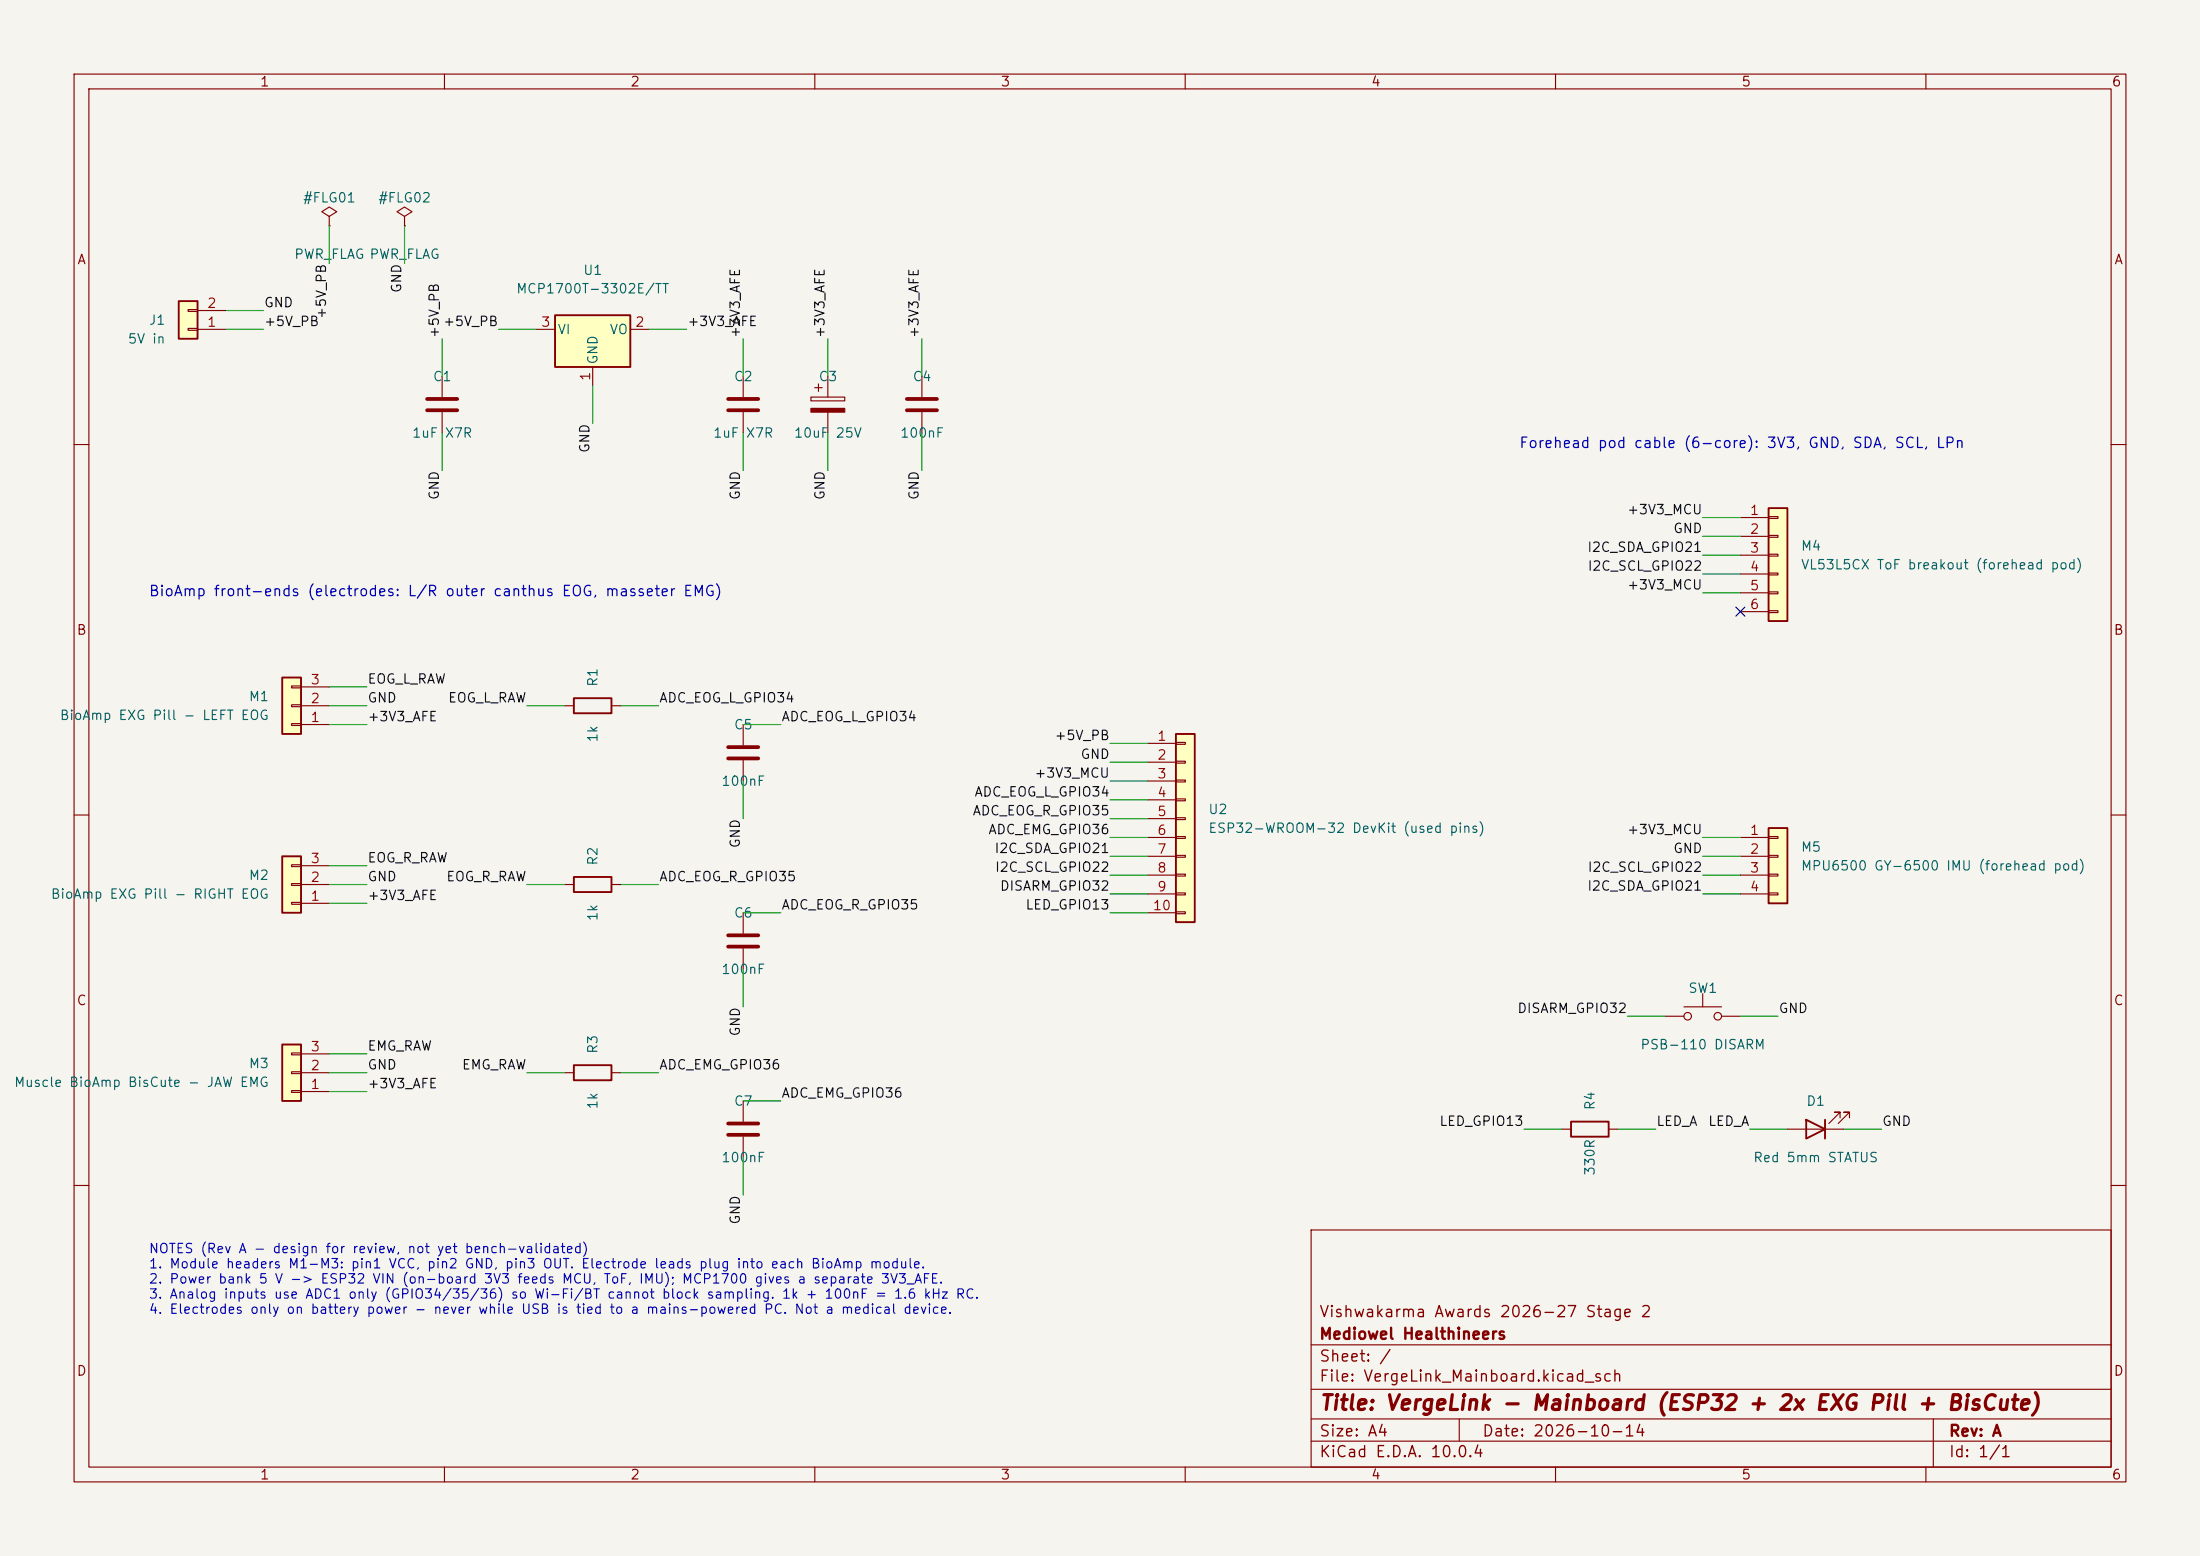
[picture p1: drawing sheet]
<svg xmlns="http://www.w3.org/2000/svg" width="297mm" height="210mm" viewBox="0 0 297 210" stroke-linecap="round" stroke-linejoin="round" font-family="sans-serif">
<path d="M0 0h297v210h-297z" fill="#f5f4ef" stroke="#f5f4ef" stroke-width=".14"/>
<g fill="none" stroke="#840000" stroke-width=".15">
<path d="M10 10h277v190h-277zM12 12h273v186h-273zM60 10v2M110 10v2M160 10v2M210 10v2M260 10v2M10 60h2M285 60h2M10 110h2M285 110h2M10 160h2"/>
<path d="M177 166h108v32h-108zM285 160h2M60 198v2M110 198v2M160 198v2M177 194.5h108M177 191.5h108M177 187.5h108M177 181.5h108M197 191.5v3M210 198v2M260 198v2"/>
<path d="M261 191.5v6.5"/>
</g>
<path d="M238.8 111.8h2.5v10.1h-2.5z" fill="#ffffc2"/>
<path d="M238.8 111.8h2.5v10.1h-2.5z" fill="none" stroke="#840000" stroke-width=".25"/>
<path d="M234.9 113h3.9M234.9 115.6h3.9M234.9 118.1h3.9M238.8 112.9h1.2v.3h-1.2zM238.8 115.4h1.2v.3h-1.2zM238.8 118h1.2v.2h-1.2zM234.9 120.7h3.9M238.8 120.5h1.2v.3h-1.2z" fill="none" stroke="#840000" stroke-width=".15"/>
<path d="M238.8 68.6h2.5v15.2h-2.5z" fill="#ffffc2"/>
<path d="M238.8 68.6h2.5v15.2h-2.5zM212.1 151.4h5.1v2h-5.1z" fill="none" stroke="#840000" stroke-width=".25"/>
<g fill="none" stroke="#840000" stroke-width=".15">
<path d="M234.9 69.9h3.9M234.9 72.4h3.9M234.9 74.9h3.9M234.9 77.5h3.9M238.8 69.7h1.2v.3h-1.2zM238.8 72.3h1.2v.2h-1.2zM238.8 74.8h1.2v.3h-1.2zM238.8 77.3h1.2v.3h-1.2zM238.8 79.9h1.2v.2h-1.2zM234.9 80h3.9M234.9 82.6h3.9M238.8 82.4h1.2v.3h-1.2z"/>
<path d="M224.8 137.2h2.5M227.3 135.9h5.1M229.9 134.1v1.8M232.4 137.2h2.5M210.8 152.4h1.3M217.2 152.4h1.2"/>
<circle cx="227.8" cy="137.2" r=".51"/>
<circle cx="231.9" cy="137.2" r=".51"/>
</g>
<path d="M38.1 91.4h2.5v7.7h-2.5z" fill="#ffffc2"/>
<path d="M38.1 91.4h2.5v7.7h-2.5z" fill="none" stroke="#840000" stroke-width=".25"/>
<path d="M39.4 97.7h1.2v.2h-1.2zM39.4 95.1h1.2v.3h-1.2zM39.4 92.6h1.2v.2h-1.2zM40.6 97.8h3.8M40.6 95.3h3.8M40.6 92.7h3.8" fill="none" stroke="#840000" stroke-width=".15"/>
<path d="M38.1 141h2.5v7.6h-2.5z" fill="#ffffc2"/>
<path d="M77.5 94.2h5v2.1h-5zM38.1 141h2.5v7.6h-2.5z" fill="none" stroke="#840000" stroke-width=".25"/>
<path d="M100.3 50.8v2.8M100.3 55.6v2.8M124.5 50.8v2.8M124.5 55.6v2.8M76.2 95.3h1.3M82.5 95.3h1.3M39.4 147.2h1.2v.2h-1.2zM39.4 144.7h1.2v.2h-1.2zM39.4 142.1h1.2v.3h-1.2zM40.6 147.3h3.8M40.6 144.8h3.8M40.6 142.2h3.8" fill="none" stroke="#840000" stroke-width=".15"/>
<path d="M98.3 53.8h4.1M98.3 55.4h4.1M122.4 53.8h4.1M122.4 55.4h4.1" fill="none" stroke="#840000" stroke-width=".51"/>
<path d="M74.9 42.5h10.2v7h-10.2z" fill="#ffffc2"/>
<path d="M74.9 42.5h10.2v7h-10.2z" fill="none" stroke="#840000" stroke-width=".25"/>
<path d="M72.4 44.5h2.5M80 49.5v2.6M85.1 44.5h2.5" fill="none" stroke="#840000" stroke-width=".15"/>
<path d="M24.1 40.6h2.6v5.1h-2.6z" fill="#ffffc2"/>
<path d="M24.1 40.6h2.6v5.1h-2.6z" fill="none" stroke="#840000" stroke-width=".25"/>
<g fill="none" stroke="#840000" stroke-width=".15">
<path d="M25.4 44.3h1.3v.3h-1.3zM25.4 41.8h1.3v.2h-1.3zM26.7 44.5h3.8M26.7 41.9h3.8M59.7 50.8v2.8M59.7 55.6v2.8M109.5 53.6h4.5v.5h-4.5zM110 52.3h1M110.5 51.8v1M111.8 50.8v2.8M111.8 55.6v2.8M100.3 97.8v2.8"/>
<path d="M100.3 102.6v2.8M100.3 123.2v2.8M100.3 128v2.8"/>
</g>
<path d="M109.5 55.1h4.5v.5h-4.5z" fill="#840000" stroke="#840000" stroke-width=".15"/>
<path d="M57.7 53.8h4M57.7 55.4h4M98.3 100.8h4.1M98.3 102.4h4.1M98.3 126.2h4.1M98.3 127.8h4.1" fill="none" stroke="#840000" stroke-width=".51"/>
<path d="M158.7 99.1h2.6v25.4h-2.6z" fill="#ffffc2"/>
<path d="M158.7 99.1h2.6v25.4h-2.6zM77.5 118.4h5v2h-5zM243.8 151.1l2.6 1.3-2.6 1.3zM246.4 151.1v2.6" fill="none" stroke="#840000" stroke-width=".25"/>
<g fill="none" stroke="#840000" stroke-width=".15">
<path d="M44.4 29.2l1.1-.6-1.1-.7-1 .7 1 .6v1.3M44.4 30.5h.1M54.6 29.2l1-.6-1-.7-1 .7 1 .6v1.3M54.6 30.5h.1M76.2 119.4h1.3M82.5 119.4h1.3M154.9 100.3h3.8M154.9 102.9h3.8M154.9 105.4h3.8M154.9 108h3.8M154.9 110.5h3.8M154.9 113h3.8"/>
<path d="M154.9 115.6h3.8M154.9 118.1h3.8M158.7 100.2h1.3v.3h-1.3zM158.7 102.7h1.3v.3h-1.3zM158.7 105.3h1.3v.2h-1.3zM158.7 107.8h1.3v.3h-1.3zM158.7 110.4h1.3v.2h-1.3zM158.7 112.9h1.3v.3h-1.3zM158.7 115.4h1.3v.3h-1.3zM158.7 118h1.3v.2h-1.3zM154.9 120.7h3.8M154.9 123.2h3.8"/>
<path d="M158.7 120.5h1.3v.3h-1.3zM158.7 123.1h1.3v.2h-1.3zM241.3 152.4h7.6M248.4 150.9v-.8h-.8h.8l-1.5 1.5M249.7 150.9v-.8h-.8h.8l-1.5 1.5"/>
</g>
<path d="M38.1 115.6h2.5v7.6h-2.5z" fill="#ffffc2"/>
<path d="M38.1 115.6h2.5v7.6h-2.5zM77.5 143.8h5v2h-5z" fill="none" stroke="#840000" stroke-width=".25"/>
<path d="M39.4 119.3h1.2v.2h-1.2zM39.4 116.7h1.2v.3h-1.2zM40.6 119.4h3.8M40.6 116.8h3.8M39.4 121.8h1.2v.2h-1.2zM40.6 121.9h3.8M76.2 144.8h1.3M82.5 144.8h1.3M100.3 148.6v2.8M100.3 153.4v2.8" fill="none" stroke="#840000" stroke-width=".15"/>
<path d="M98.3 151.6h4.1M98.3 153.2h4.1" fill="none" stroke="#840000" stroke-width=".51"/>
<g fill="none" stroke="#009600" stroke-width=".15">
<path d="M44.4 30.5v5.1M54.6 30.5v5.1M30.5 41.9h5.1M30.5 44.5h5.1M59.7 45.7v5.1M59.7 58.4v5.1M67.3 44.5h5.1M80 52.1v5.1M87.6 44.5h5.1M100.3 45.7v5.1M100.3 58.4v5.1M111.8 45.7v5.1"/>
<path d="M111.8 58.4v5.1M124.5 45.7v5.1M124.5 58.4v5.1M229.9 72.4h5M229.9 69.9h5M229.9 74.9h5M229.9 77.5h5M44.4 95.3h5.1M44.4 97.8h5.1M44.4 92.7h5.1M71.1 95.3h5.1M83.8 95.3h5.1"/>
<path d="M100.3 97.8h5.1M229.9 80h5M44.4 119.4h5.1M44.4 116.8h5.1M71.1 119.4h5.1M83.8 119.4h5.1M100.3 105.4v5.1M149.9 108h5M149.9 105.4h5M149.9 113h5M149.9 102.9h5M149.9 100.3h5"/>
<path d="M149.9 115.6h5M149.9 110.5h5M149.9 118.1h5M229.9 113h5M229.9 115.6h5M229.9 118.1h5M44.4 121.9h5.1M100.3 130.8v5.1M100.3 123.2h5.1M149.9 120.7h5M149.9 123.2h5M219.7 137.2h5.1"/>
<path d="M229.9 120.7h5M234.9 137.2h5.1M44.4 144.8h5.1M44.4 142.2h5.1M44.4 147.3h5.1M71.1 144.8h5.1M83.8 144.8h5.1M100.3 156.2v5.1M100.3 148.6h5.1M205.7 152.4h5.1M218.4 152.4h5.1M236.2 152.4h5.1"/>
<path d="M248.9 152.4h5.1"/>
</g>
<path d="M234.3 81.9l1.3 1.3M235.6 81.9l-1.3 1.3" fill="none" stroke="#000084" stroke-width=".15"/>
<text font-size="2" fill="#840000" x="178" y="190.8">Title: VergeLink - Mainboard (ESP32 + 2x EXG Pill + BisCute)</text>
<g font-size="1.5" fill="#840000">
<text x="178" y="178.2">Vishwakarma Awards 2026-27 Stage 2</text>
<text x="178" y="184.2">Sheet: /</text>
<text x="178" y="181.2">Mediowel Healthineers</text>
<text x="178" y="186.9">File: VergeLink_Mainboard.kicad_sch</text>
<text x="178" y="197.1">KiCad E.D.A. 10.0.4</text>
<text x="178" y="194.3">Size: A4</text>
<text x="200" y="194.3">Date: 2026-10-14</text>
<text x="263" y="194.3">Rev: A</text>
<text x="263" y="197.1">Id: 1/1</text>
</g>
<g font-size="1.4" fill="#0000c2">
<text x="205" y="60.8">Forehead pod cable (6-core): 3V3, GND, SDA, SCL, LPn</text>
<text x="20" y="80.8">BioAmp front-ends (electrodes: L/R outer canthus EOG, masseter EMG)</text>
</g>
<g font-size="1.3" fill="#840000">
<text x="35" y="12">1</text>
<text x="85" y="12">2</text>
<text x="135" y="12">3</text>
<text x="185" y="12">4</text>
<text x="235" y="12">5</text>
<text x="285" y="12">6</text>
<text x="10.3" y="36">A</text>
<text x="285.3" y="36">A</text>
<text x="10.3" y="86">B</text>
<text x="285.3" y="86">B</text>
<text x="10.3" y="136">C</text>
<text x="285.3" y="136">C</text>
<text x="10.3" y="186">D</text>
<text x="285.3" y="186">D</text>
<text x="35" y="200">1</text>
<text x="85" y="200">2</text>
<text x="135" y="200">3</text>
<text x="185" y="200">4</text>
<text x="235" y="200">5</text>
<text x="285" y="200">6</text>
</g>
<g font-size="1.3" fill="#006464">
<text x="40.8" y="27.6">#FLG01</text>
<text x="51" y="27.6">#FLG02</text>
<text x="39.6" y="35.3">PWR_FLAG PWR_FLAG</text>
<text x="69.6" y="39.9">MCP1700T-3302E/TT</text>
<text x="78.6" y="37.4">U1</text>
<text x="17.2" y="46.7">5V in</text>
<text x="20" y="44.2">J1</text>
<text x="75.2" y="45.4">VI</text>
<text x="82.2" y="45.4">VO</text>
<text x="58.3" y="51.8">C1</text>
<text x="81" y="49.3" transform="rotate(-90 81 49.3)">GND</text>
<text x="99" y="51.8">C2</text>
<text x="110.4" y="51.8">C3</text>
<text x="123.1" y="51.8">C4</text>
<text x="55.5" y="59.4">1uF</text>
<text x="60" y="59.4">X7R</text>
<text x="96.2" y="59.4">1uF</text>
<text x="100.6" y="59.4">X7R</text>
<text x="107.1" y="59.4">10uF</text>
<text x="112.7" y="59.4">25V</text>
<text x="121.4" y="59.4">100nF</text>
<text x="243" y="74.6">M4</text>
<text x="243" y="77.2">VL53L5CX ToF breakout (forehead pod)</text>
<text x="33.5" y="95">M1</text>
<text x="81" y="92.8" transform="rotate(-90 81 92.8)">R1</text>
<text x="8" y="97.5">BioAmp EXG Pill - LEFT EOG</text>
<text x="81" y="100.3" transform="rotate(-90 81 100.3)">1k</text>
<text x="99" y="98.8">C5</text>
<text x="97.3" y="106.4">100nF</text>
<text x="163" y="110.2">U2</text>
<text x="163" y="112.7">ESP32-WROOM-32 DevKit (used pins)</text>
<text x="33.5" y="119.1">M2</text>
<text x="81" y="116.9" transform="rotate(-90 81 116.9)">R2</text>
<text x="243" y="115.3">M5</text>
<text x="243" y="117.8">MPU6500 GY-6500 IMU (forehead pod)</text>
<text x="6.8" y="121.6">BioAmp EXG Pill - RIGHT EOG</text>
<text x="81" y="124.4" transform="rotate(-90 81 124.4)">1k</text>
<text x="99" y="124.2">C6</text>
<text x="97.3" y="131.8">100nF</text>
<text x="227.8" y="134.3">SW1</text>
<text x="81" y="142.3" transform="rotate(-90 81 142.3)">R3</text>
<text x="221.4" y="141.9">PSB-110 DISARM</text>
<text x="1.8" y="147">Muscle BioAmp BisCute - JAW EMG</text>
<text x="33.5" y="144.5">M3</text>
<text x="81" y="149.8" transform="rotate(-90 81 149.8)">1k</text>
<text x="99" y="149.6">C7</text>
<text x="215.6" y="149.9" transform="rotate(-90 215.6 149.9)">R4</text>
<text x="243.8" y="149.6">D1</text>
<text x="97.3" y="157.2">100nF</text>
<text x="215.6" y="158.8" transform="rotate(-90 215.6 158.8)">330R</text>
<text x="236.6" y="157.2">Red 5mm STATUS</text>
</g>
<g font-size="1.3" fill="#a90000">
<text x="27.9" y="41.9">2</text>
<text x="27.9" y="44.4">1</text>
<text x="73" y="44.4">3</text>
<text x="85.7" y="44.4">2</text>
<text x="80" y="51.5" transform="rotate(-90 80 51.5)">1</text>
<text x="236.1" y="69.8">1</text>
<text x="236.1" y="72.4">2</text>
<text x="236.1" y="74.9">3</text>
<text x="236.1" y="77.4">4</text>
<text x="236.1" y="80">5</text>
<text x="236.1" y="82.5">6</text>
<text x="41.8" y="95.2">2</text>
<text x="41.8" y="92.7">3</text>
<text x="41.8" y="97.8">1</text>
<text x="156.1" y="100.3">1</text>
<text x="156.1" y="102.8">2</text>
<text x="156.1" y="105.4">3</text>
<text x="156.1" y="107.9">4</text>
<text x="156.1" y="110.5">5</text>
<text x="156.1" y="113">6</text>
<text x="236.1" y="113">1</text>
<text x="41.8" y="119.4">2</text>
<text x="41.8" y="116.8">3</text>
<text x="156.1" y="115.5">7</text>
<text x="156.1" y="118.1">8</text>
<text x="236.1" y="115.5">2</text>
<text x="236.1" y="118.1">3</text>
<text x="41.8" y="121.9">1</text>
<text x="155.5" y="123.2">10</text>
<text x="156.1" y="120.6">9</text>
<text x="236.1" y="120.6">4</text>
<text x="41.8" y="142.2">3</text>
<text x="41.8" y="147.3">1</text>
<text x="41.8" y="144.8">2</text>
</g>
<g font-size="1.3" fill="#0f0f0f">
<text x="35.6" y="41.8">GND</text>
<text x="54.5" y="39.6" transform="rotate(-90 54.5 39.6)">GND</text>
<text x="35.6" y="44.3">+5V_PB</text>
<text x="44.3" y="43.1" transform="rotate(-90 44.3 43.1)">+5V_PB</text>
<text x="59.6" y="45.7" transform="rotate(-90 59.6 45.7)">+5V_PB</text>
<text x="59.7" y="44.3">+5V_PB</text>
<text x="92.7" y="44.3">+3V3_AFE</text>
<text x="100.2" y="45.7" transform="rotate(-90 100.2 45.7)">+3V3_AFE</text>
<text x="111.6" y="45.7" transform="rotate(-90 111.6 45.7)">+3V3_AFE</text>
<text x="124.3" y="45.7" transform="rotate(-90 124.3 45.7)">+3V3_AFE</text>
<text x="79.9" y="61.2" transform="rotate(-90 79.9 61.2)">GND</text>
<text x="59.6" y="67.6" transform="rotate(-90 59.6 67.6)">GND</text>
<text x="100.2" y="67.6" transform="rotate(-90 100.2 67.6)">GND</text>
<text x="111.6" y="67.6" transform="rotate(-90 111.6 67.6)">GND</text>
<text x="124.3" y="67.6" transform="rotate(-90 124.3 67.6)">GND</text>
<text x="219.6" y="69.7">+3V3_MCU</text>
<text x="214.2" y="74.8">I2C_SDA_GPIO21</text>
<text x="214.2" y="77.3">I2C_SCL_GPIO22</text>
<text x="225.8" y="72.3">GND</text>
<text x="219.6" y="79.9">+3V3_MCU</text>
<text x="49.5" y="92.6">EOG_L_RAW</text>
<text x="49.5" y="95.1">GND</text>
<text x="60.4" y="95.1">EOG_L_RAW</text>
<text x="88.9" y="95.1">ADC_EOG_L_GPIO34</text>
<text x="49.5" y="97.7">+3V3_AFE</text>
<text x="105.4" y="97.7">ADC_EOG_L_GPIO34</text>
<text x="142.3" y="100.2">+5V_PB</text>
<text x="131.5" y="107.8">ADC_EOG_L_GPIO34</text>
<text x="139.6" y="105.3">+3V3_MCU</text>
<text x="145.8" y="102.7">GND</text>
<text x="131.2" y="110.4">ADC_EOG_R_GPIO35</text>
<text x="133.3" y="112.9">ADC_EMG_GPIO36</text>
<text x="219.6" y="112.9">+3V3_MCU</text>
<text x="49.5" y="119.3">GND</text>
<text x="49.5" y="116.7">EOG_R_RAW</text>
<text x="60.2" y="119.3">EOG_R_RAW</text>
<text x="88.9" y="119.3">ADC_EOG_R_GPIO35</text>
<text x="100.2" y="114.6" transform="rotate(-90 100.2 114.6)">GND</text>
<text x="134.2" y="115.4">I2C_SDA_GPIO21</text>
<text x="134.2" y="118">I2C_SCL_GPIO22</text>
<text x="214.2" y="118">I2C_SCL_GPIO22</text>
<text x="225.8" y="115.4">GND</text>
<text x="49.5" y="121.8">+3V3_AFE</text>
<text x="105.4" y="123.1">ADC_EOG_R_GPIO35</text>
<text x="134.9" y="120.5">DISARM_GPIO32</text>
<text x="138.3" y="123.1">LED_GPIO13</text>
<text x="214.2" y="120.5">I2C_SDA_GPIO21</text>
<text x="204.8" y="137">DISARM_GPIO32</text>
<text x="240" y="137">GND</text>
<text x="49.5" y="142.1">EMG_RAW</text>
<text x="100.2" y="140" transform="rotate(-90 100.2 140)">GND</text>
<text x="49.5" y="144.7">GND</text>
<text x="49.5" y="147.2">+3V3_AFE</text>
<text x="62.3" y="144.7">EMG_RAW</text>
<text x="88.9" y="144.7">ADC_EMG_GPIO36</text>
<text x="105.4" y="148.5">ADC_EMG_GPIO36</text>
<text x="194.2" y="152.3">LED_GPIO13</text>
<text x="223.5" y="152.3">LED_A</text>
<text x="230.5" y="152.3">LED_A</text>
<text x="254" y="152.3">GND</text>
<text x="100.2" y="165.4" transform="rotate(-90 100.2 165.4)">GND</text>
</g>
<g font-size="1.3" fill="#0000c2">
<text x="20" y="169.5">NOTES (Rev A - design for review, not yet bench-validated)</text>
<text x="20" y="171.5">1. Module headers M1-M3: pin1 VCC, pin2 GND, pin3 OUT. Electrode leads plug into each BioAmp module.</text>
<text x="20" y="173.6">2. Power bank 5 V -&gt; ESP32 VIN (on-board 3V3 feeds MCU, ToF, IMU); MCP1700 gives a separate 3V3_AFE.</text>
<text x="20" y="175.6">3. Analog inputs use ADC1 only (GPIO34/35/36) so Wi-Fi/BT cannot block sampling. 1k + 100nF = 1.6 kHz RC.</text>
<text x="20" y="177.6">4. Electrodes only on battery power - never while USB is tied to a mains-powered PC. Not a medical device.</text>
</g>
</svg>
